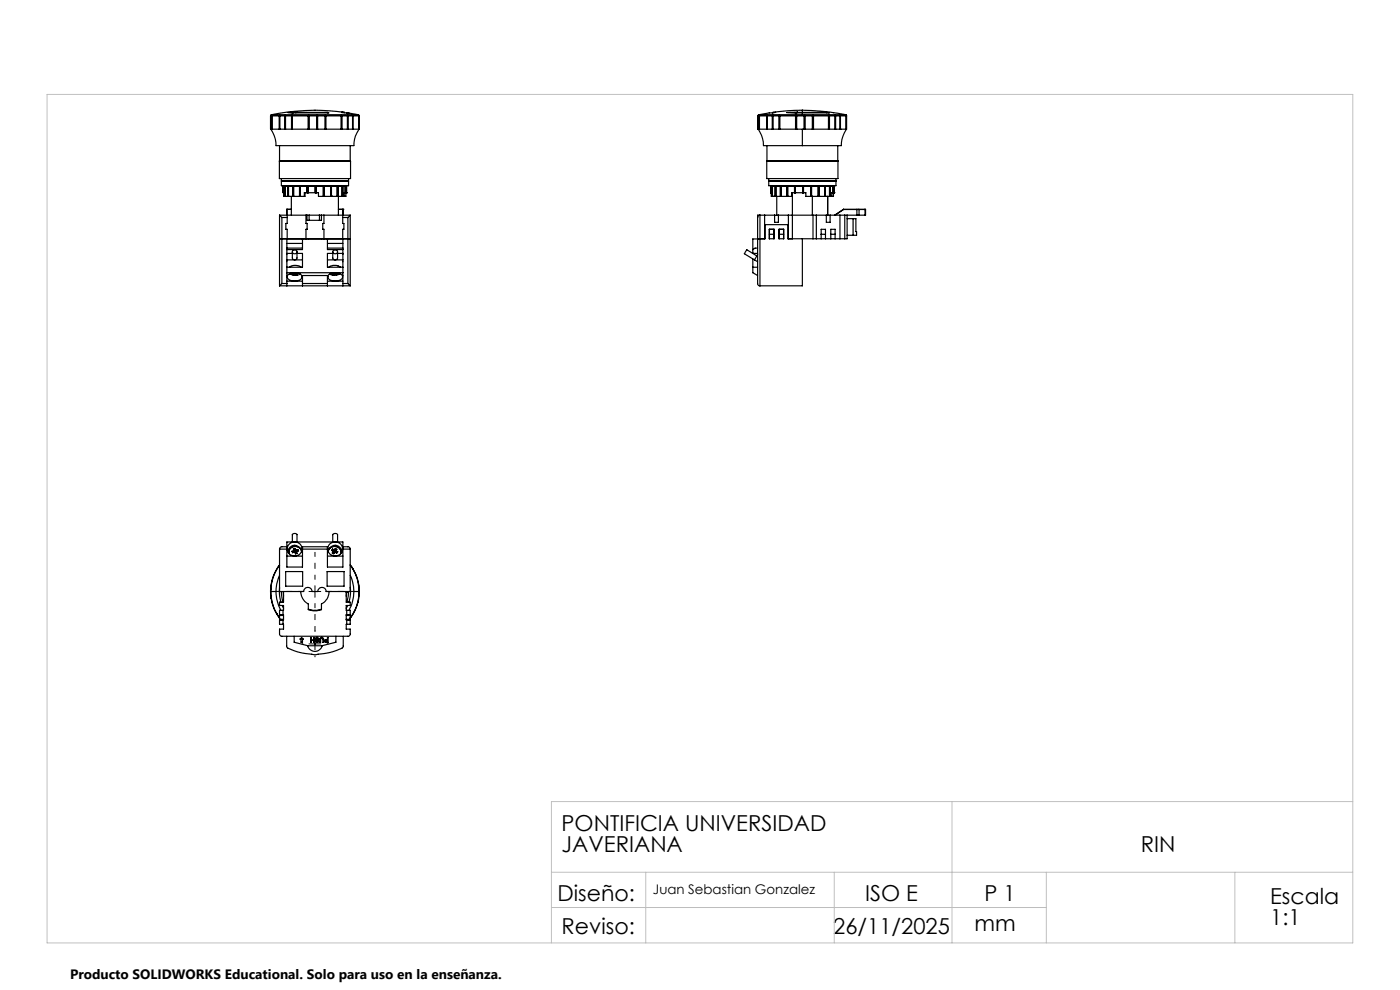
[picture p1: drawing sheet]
<svg xmlns="http://www.w3.org/2000/svg" width="297mm" height="210mm" viewBox="0 0 297 210" stroke-linecap="round" stroke-linejoin="round" font-family="sans-serif">
<g fill="none" stroke="#000" stroke-width=".25">
<path d="M57.4 24.6l.1-.2-.1 .2M57.4 27.4h.1M57.4 24.6h.1M57.4 24.6v2.8M57.4 24.6h.2M57.4 27.4h.2M57.5 27.4a7.2 7.2 0 0 1 1.1 3.5h16.5a6 6 0 0 1 1.1-3.5M57.6 24.3l-.2 .3M57.6 24.3h18.4M57.6 24.6l.1-.2v.2M57.6 27.4h.1M57.6 24.6v2.8"/>
<path d="M57.7 24.6h1.5M57.7 27.4h1.5M57.7 24.6v2.8M59.2 24.6l.1-.2 .1 .2M59.2 27.4h.1M59.2 24.6v2.8M59.3 34.2v3.7h15.1v-3.7M59.3 34.2h15.1M59.3 34.1v.1M59.3 34.1h15M59.3 30.9v3.2M59.3 27.4h.1"/>
<path d="M59.4 24.6h1M59.4 27.4h1M59.4 24.6v2.8M59.7 37.9v1.5h14.2v-1.5M59.7 38.4h14.2zM60.1 39.4h.1M60.1 39.4v1.5M60.1 39.4l.1 2.3h.2M60.2 39.5h.2M60.4 39.4l.1 2.3M60.4 39.4h.1M60.4 39.4v2.3"/>
<path d="M60.4 24.6l.1-.2 .1 .2M60.4 27.4h.2M60.4 24.6v2.8M60.5 39.5h.6M60.6 24.6h1.2M60.6 27.4h1.2M60.6 24.6v2.8M61.1 39.4l.1 .1M61.1 39.4h.1M61.1 39.4v2.3M61.2 39.5h.1M61.2 39.5v2.2"/>
<path d="M61.2 39.5h1M61.8 24.6l.1-.2 .1 .2M61.8 27.4h.2M61.8 24.6v2.8M62 24.6h3.4M62 27.4h3.4M62 24.6v2.8M62.2 39.4h.1M62.2 39.4v2.3M62.2 39.4l.1 .1M62.3 39.5h.1M62.3 39.5v2.2"/>
<path d="M62.3 39.5h1.2M62.8 23.8h.2l-1.9 .1 .9 .1 7.7-.1-.3-.1M62.8 23.8h6.6M62.8 23.8v.1M63.5 39.5v2.2M63.6 39.4h.1M63.6 39.4l-.1 .1M63.6 39.4v2.3M63.6 39.4l.1 .1M63.7 39.5h.1M63.7 39.5v2.2M63.7 39.5h1.5"/>
<path d="M65.2 39.4h.1M65.2 39.4v.1M65.2 39.4v1.5M65.2 39.4l.1 .1M65.3 39.5h.1M65.3 39.5v1.4M65.3 39.5h1.6M65.4 24.6v-.2l.2 .2M65.4 27.4h.2M65.4 24.6v2.8M65.6 24.6h1.6M65.6 27.4h1.6"/>
<path d="M65.6 24.6v2.8M66.9 39.5v1.4M66.9 39.5h.1M67 39.4h.1M67 39.4l-.1 .1M67 39.4v1.5M67 39.4v.1M67 39.5h1.6M67 39.5v1.4M67.2 24.6v-.2l.2 .2M67.2 27.4h.2M67.2 24.6v2.8"/>
<path d="M67.4 24.6h1.5M67.4 27.4h1.5M67.4 24.6v2.8M68.6 39.5v2.2M68.6 39.5h.1M68.7 39.4h.1M68.7 39.4l-.1 .1M68.7 39.4v2.3M68.7 39.4l1.5 .1M68.9 24.6l.1-.2 .1 .2M68.9 27.4h.2M68.9 24.6v2.8"/>
<path d="M69.1 24.6h3.3M69.1 27.4h3.3M69.1 24.6v2.8M69.4 23.8v.1M70.2 39.5h.1M70.2 39.5v2.2M70.3 39.4h.1M70.3 39.4l-.1 .1M70.3 39.4v2.3M70.3 39.4v.1M71.5 39.5h.1M71.5 39.5h-1.2"/>
<path d="M71.5 39.5v2.2M71.6 39.4h.1M71.6 39.4l-.1 .1M71.6 39.4l.1 2.3M71.6 39.4v2.3M71.7 39.5h.9M72.4 24.6v-.2l.2 .2M72.4 27.4h.2M72.4 24.6v2.8M72.6 24.6h1.1M72.6 27.4h1.1M72.6 24.6v2.8"/>
<path d="M72.6 39.5v2.2M72.6 23.8h.4M72.6 23.8l-.1 .1 1.5 .1-.3-.1M72.6 39.5h.1M72.6 23.8v.1M72.7 39.4l-.1 .1M72.7 39.4v2.3M72.7 39.4h.1M72.7 39.5h.5M73 23.8h.1M73 23.8v.1M73.1 23.8a44 44 0 0 0-15.5 .5"/>
<path d="M73.1 23.8v.1M73.3 39.5l.2-.1v1.5M73.3 39.4h.1M73.3 39.4l-.1 1.5M73.3 39.4v1.5M73.4 39.5v1.4M73.5 23.9h.2M73.7 24.6v-.2l.2 .2M73.7 23.9l2.3 .4M73.7 27.4h.1M73.7 23.9v.1M73.7 24.6v2.8"/>
<path d="M73.7 27.4h.2M73.9 24.6h.9M73.9 27.4h.9M73.9 24.6v2.8M74.3 34.1l.1 .1M74.3 30.9v3.2M74.8 24.6v-.2l.1 .2M74.8 27.4h.1M74.8 24.6v2.8M74.9 24.6h1.2M74.9 27.4h1.2M74.9 24.6v2.8"/>
<path d="M76 24.3l.2 .3M76.1 24.4v.2zM76.1 27.4h.1M76.1 24.6v2.8M76.1 24.6h.1M76.2 24.6l-.1 2.8M160.8 24.6v2.8M160.8 24.6h.1M160.8 24.6h.2M160.8 27.4h.2M160.8 27.4h.1M160.9 27.4l.3 .6a6.2 6.2 0 0 1 .8 2.9h8.2"/>
<path d="M161 24.3l-.2 .3M161 24.3h9.2M161 24.6l.1-.2v.2M161 27.4h.1M161 24.6v2.8M161.1 24.6h1.5M161.1 27.4h1.5M161.1 24.6v2.8M162.6 24.6l.1-.2 .1 .2M162.6 27.4h.2M162.6 24.6v2.8M162.7 34.2v3.7h15.1v-3.7"/>
<path d="M162.7 34.2h15.1M162.7 34.1v.1M162.7 34.1h15M162.7 30.9v3.2M162.8 24.6h1M162.8 27.4h1M162.8 24.6v2.8M163.1 37.9v1.5h14.2v-1.5M163.1 38.4h14.2zM163.2 23.9l-2.2 .4M163.5 39.4h.1M163.5 39.4v1.5"/>
<path d="M163.5 39.4l.1 1.5M163.6 39.5h.2M163.8 39.4l.1 2.3M163.8 39.4h.1M163.8 39.4v2.3M163.8 24.6l.1-.2 .1 .2M163.8 27.4h.2M163.8 24.6v2.8M163.9 39.5h.6M164 23.8h.5l-1.3 .1M164 23.8v.1M164 24.6h1.2"/>
<path d="M164 27.4h1.2M164 24.6v2.8M164.5 39.4h.1M164.5 39.4v2.3M164.5 39.4l.1 .1M164.6 39.5h.1M164.6 39.5v2.2M164.6 39.5h1M165.2 24.6l.1-.2 .2 .2M165.2 27.4h.3M165.2 24.6v2.8M165.5 24.6h3.3"/>
<path d="M165.5 27.4h3.3M165.5 24.6v2.8M165.6 39.4h.1M165.6 39.4v2.3M165.6 39.4l.1 .1M165.7 39.5v2.2M167 39.4h.1M167 39.4l-1.3 .1M167 39.4v2.3M167 39.4l.1 .1M167.1 39.5h.1M167.1 39.5v2.2"/>
<path d="M167.1 39.5h1.5M168.6 39.4h.1M168.6 39.4v1.5M168.6 39.4l.1 .1M168.7 39.5h.1M168.7 39.5v1.4M168.7 39.5h1.6M168.8 24.6l.1-.2 .1 .2M168.8 27.4h.2M168.8 24.6v2.8M169 24.6h1.6M169 27.4h1.6"/>
<path d="M169 24.6v2.8M169.1 23.8h1.1M169.1 23.8l-2.2 .1h3.3M169.1 23.8v.1M170.2 23.4l5.8 .4 3.4 .5M170.2 23.4l-3.4 .1-2.8 .3M170.2 27.4v3.5M170.2 23.9v.4M170.2 23.8h5.1M170.2 23.4v.4M170.2 24.3h9.2M170.4 39.4h.1"/>
<path d="M170.4 39.4l-.1 1.5M170.4 39.4v1.5M170.4 39.4l.1 .1M170.5 39.5v1.4M170.6 24.6v-.2l.2 .2M170.6 27.4h.2M170.6 24.6v2.8M170.8 24.6h1.5M170.8 27.4h1.5M170.8 24.6v2.8M172 39.5h-1.5M172 39.5v2.2"/>
<path d="M172.1 39.4h.1M172.1 39.4l-.1 .1M172.1 39.4v2.3M172.1 39.4l.1 2.3M172.3 24.6l.1-.2 .2 .2M172.3 27.4h.3M172.3 24.6v2.8M172.6 24.6h3.2M172.6 27.4h3.2M172.6 24.6v2.8M173.6 39.5h-1.4M173.6 39.5v2.2"/>
<path d="M173.7 39.4h.1M173.7 39.4l-.1 .1M173.7 39.4v2.3M173.7 39.4v.1M173.7 39.5v2.2M175 39.5h-1.3M175 39.5v2.2M175 39.4h.1M175 39.4v.1M175 39.4v2.3M175.1 39.5h.9M175.1 39.4h.1"/>
<path d="M175.3 23.8l.6 .1h-5.7M175.3 23.8v.1M175.8 24.6v-.2l.2 .2M175.8 27.4h.2M175.8 24.6v2.8M176 24.6h1.1M176 27.4h1.1M176 24.6v2.8M176 39.5v2.2M176 39.5h.1M176.1 39.5h.5M176.1 39.4h.1"/>
<path d="M176.1 39.4l-.1 .1M176.1 39.4v2.3M176.7 39.5l.3-.1-.1 1.5M176.7 39.4h.1M176.7 39.4l-.1 1.5M176.7 39.4v1.5M176.8 39.5v2.2h-.3M177.1 24.6v-.2l.2 .2M177.1 27.4h.2M177.1 24.6v2.8M177.3 24.6h.9M177.3 27.4h.9"/>
<path d="M177.3 24.6v2.8M177.7 34.1l.1 .1M177.7 30.9v3.2M178.2 24.6v-.2l.1 .2M178.2 27.4h.1M178.2 24.6v2.8M178.3 24.6h1.2M178.3 27.4h1.2M178.3 24.6v2.8M179.4 24.3l.2 .3M179.5 24.6v-.2v.2M179.5 27.4h.1"/>
<path d="M179.5 24.6v2.8M179.5 24.6h.1M179.6 27.4a7.9 7.9 0 0 0-1.2 3.5h-8.2M179.6 24.6v2.8M59.3 50.7h.5zM59.3 45.6l.5 .5M59.3 45.6v15M59.3 45.6h15M59.8 46.1v14M59.8 50.7h14M59.8 46.1h1.1M60.1 40.9h.1"/>
<path d="M60.2 40.9h.1M60.4 41.7h.1M60.5 41.7h.6M60.5 41.7h.1M60.8 44.4v1.2M60.9 44.4h.1M60.9 44.4h-.1M60.9 44.4h.9h-.9M60.9 53.8h1.1M60.9 57.8h11.8M60.9 50.7v9.4M60.9 50.7h11.8"/>
<path d="M60.9 59.6h3.3M60.9 52.6h3.3M60.9 55.1h3.3M60.9 51.6h3.3M60.9 44.4v1.2M60.9 45.6v.5M60.9 46.1v1.3h-.3v1.2h.3v2.1M61.1 41.7h.1M61.1 58.3a2.02 2.02 0 0 1 3 .3 1.28 1.28 0 0 1-1.7 1 1.15 1.15 0 0 1-1.4-1.1zM61.2 41.7h.1M61.2 41.7h1M61.4 56.7a2.21 2.21 0 0 1 2.5 0"/>
<path d="M61.5 58.1h.1zM61.6 58.1a2.17 2.17 0 0 0 2.1 0M61.8 41.7v3.9M62 53.4v1.3a.5 .5 0 0 0 .5 .4 .5 .5 0 0 0 .5-.4v-1.3M62.1 58.2h.3M62.2 41.7h.1M62.2 58l-.1 .2M62.3 41.7h.1M62.3 41.7h1.2M62.3 57.8l.1 .1M62.4 57.9l-.5 .1 .2 .2M62.4 57.8v.1"/>
<path d="M62.4 58.2h.1M62.4 57.8v.4M62.5 58.2l.2 .1M62.5 57.8v.4M62.6 57.8l.1 .5M62.7 57.8h.2v.3M62.9 58.1l.1 .1-.3 .1M62.9 57.9l.1 .2M63 58.1h-.1M63 53.8h1.2v2.9h-3.3M63.3 58l-.3 .1M63.5 41.7h.1"/>
<path d="M63.6 41.7h.1M63.7 41.7h.1M63.7 41.7h.9M64.2 50.7v2.2h-3.3M64.7 40.9v.8h-.1M64.9 45.6v1.8h.3v1.2h-.3v2.1M65.1 45.6v1.1h3.1v-1.1M65.2 40.9h.1M65.2 40.9h-.6v.8M65.3 40.9h.1M65.3 40.9h1.6M65.4 50.7h.1"/>
<path d="M65.6 45.6v1.1M66.9 40.9h.1M67 40.9h.1M67.1 40.9h.5v.8h1M67.8 45.6v1.1M68.2 50.7h.1M68.6 41.7h.1M68.7 41.7h.1M68.7 45.6v1.8h-.2v1.2h.2v2.1M68.8 41.7h1.4M69.5 50.7v2.2h3.2M69.5 59.6h3.2"/>
<path d="M69.5 52.6h3.2M69.5 55.1h3.2M69.5 51.6h3.2M69.7 58.3a2.04 2.04 0 0 1 3 .3 1.16 1.16 0 0 1-1.5 1h-.2a1.14 1.14 0 0 1-1.4-1zM69.7 56.7l.7-.3a1.99 1.99 0 0 1 1.8 .3M69.9 58.1a2.11 2.11 0 0 0 2.2 0l-.1 .1M70.2 41.7h.1M70.3 41.7h.1M70.3 41.7h1.2M70.4 57.9l.3 .1M70.6 53.4v1.3a.52 .52 0 0 0 .5 .4 .52 .52 0 0 0 .5-.4v-1.3M70.6 53.8h-1.1v2.9h3.2"/>
<path d="M70.7 58v.1M70.7 58.1l-.2 .1 .3 .1M70.7 57.9v.1M70.7 57.9v.2M70.8 57.8h.2M70.9 57.8l-.1 .5M71 58.2l-.2 .1M71 57.8v.4M71.1 57.8v.4M71.1 58.2h-.1M71.1 58.2h.3M71.3 58l.3 .1-.2 .1"/>
<path d="M71.3 57.8v.2M71.4 57.8l-.1 .2M71.4 58v.2M71.5 41.7h.1M71.6 53.8h1.1M71.6 41.7h.1M71.7 41.7h.9M71.8 44.4h.9M71.8 41.7v3.9M72.6 41.7h.1M72.7 41.7h.1M72.7 41.7h.3"/>
<path d="M72.7 45.6v.5M72.7 46.1v1.3h.3v1.2h-.3v2.1M72.7 46.1h1.1M72.7 44.4h.1M72.7 44.4v1.2M72.7 50.7v9.4M72.8 44.4v1.2M73.2 40.9h-.2v.8M73.2 40.9h.1M73.3 40.9h.1M73.4 40.9v.8h-.4M73.4 40.9h.1"/>
<path d="M73.5 40.9h.1M73.8 50.7h.5zM73.8 46.1v14M74.3 45.6l-.5 .5M74.3 45.6v15M159.7 53.8h.1M159.7 53.8h1M159.7 56.7h1M159.7 54.9v2.9l1 .6M160.1 55.1l.6 .4M160.5 54.3l-2.1-1.3-.3 .5-.2 .3 2.2 1.3M160.7 50.7h.5z"/>
<path d="M160.7 46.1l.1-.3 .4-.2v15M160.7 50.7h-1v3.1M160.7 52.6h-.5l-.5 .3M160.7 54l-.6 1.1M161.2 50.7h1.1v-3h4.8v3h12.1M162.2 45.6v5.1M163.2 48.6h1v2.1h-1zM163.2 49.7h1M163.2 48.6v2.1M163.5 40.9h.1M163.6 40.9v.8h.2M163.6 40.9h.1"/>
<path d="M163.8 41.7h.1M163.9 41.7h.6M163.9 41.7h.1M164.3 45.6v1.6h.8v-1.6M164.5 41.7h.1M164.6 41.7h.1M164.6 41.7h1M164.8 41.7v3.9M165.3 48.6h1v2.1h-1zM165.3 49.7h.9M165.6 41.7h.1M165.7 41.7h.1"/>
<path d="M165.7 41.7h1.2M166.2 48.6v2.1M166.9 41.7h.1M167 41.7h.1M167.1 41.7h.1M167.1 41.7h.9M167.3 45.6v5.1M168 41.7h.1M168.1 40.9v9.8M168.6 40.9h.1M168.6 40.9h-.6v.8M168.7 40.9h.1"/>
<path d="M168.7 40.9h1.6M170.2 50.7v9.9h-9M170.3 40.9h.1M170.4 40.9h.1M170.5 40.9h.5v.8h1M172 41.7h.1M172 41.7h.2M172.1 41.7h.1M172.2 41.7h.1M172.2 41.7h1.4M172.3 41.7v3.9M172.5 45.6v5.1"/>
<path d="M173.2 45.6v5.1M173.6 41.7h.1M173.7 41.7h.1M173.7 41.7h1.2M174.2 50.7v-2.1h.9v2.1M174.2 49.7h.9M174.9 41.7h.1M175 41.7h.1M175.1 41.7h.1M175.1 41.7h.9M175.3 45.6v1.6h.8v-1.6M175.6 41.7v3.9"/>
<path d="M176 41.7h.1M176.1 41.7h.1M176.1 41.7h.4M176.2 50.7v-2.1h1v2.1M176.2 49.7h1M176.6 40.9h-.1v.8M176.6 40.9h.1M176.7 40.9h.1M176.8 40.9h.1M176.9 40.9h.1M178.2 45.6v5.1M178.9 44.4h.1"/>
<path d="M178.9 44.4l-1.8 1.2M179 44.4l-1.8 1.2M179 44.4h.1M179 44.4h2.8M179.2 45.6h-18.5v14.7l.5 .3M179.2 45.6h.5M179.2 45.6v5.1M179.7 45.6v5.1h-.5M179.7 45.6h2.1M179.7 46.4h1.9v2.7h.1v.8h-2M181 46.4v3.5M181.8 44.4h.4"/>
<path d="M181.8 44.4h.1M181.8 45.6h.4M181.8 44.4v1.2M182.2 44.4h.1M182.2 44.4h1.2M182.2 44.4h1.3M182.2 45.6h1.3M182.2 44.4v1.2M183.4 44.4h.2M183.4 44.4h.1M183.5 44.4h.1M183.5 44.4v1.2"/>
<path d="M183.6 44.4l-.1 1.2M59.3 60.6h15M59.8 60.1l-.5 .5M59.8 60.1h1.1M60.9 60.1v.5M64.2 60.1v.5M64.2 60.1v-1.7h5.3v1.7M64.2 60.1h5.3M69.5 60.1v.5M72.7 60.1v.5M72.7 60.1h1.1M73.8 60.1l.5 .5"/>
<path d="M59.3 116.5v9h5.1a.88 .88 0 0 1 .9-.9 .88 .88 0 0 1 .9 .9h1.2a.88 .88 0 0 1 .9-.9 .88 .88 0 0 1 .9 .9h5.1v-9M59.3 119.9a9.6 9.6 0 0 0-1.6 3.4M59.3 119.9h-.1a7.2 7.2 0 0 0-1.5 3.4M59.3 116.5h1.6M60.9 116h-1.2l-.4 .5M60.9 116v.5M60.9 116v-1h11.8v1M60.9 116.5v3.8h3.3v-3.8M60.9 118h3.3M61.2 117.1l.1 .3M61.2 117.1v.3M61.9 116.9a.26 .26 0 0 0 .2 .4 .26 .26 0 0 0 .3-.2h.1a.24 .24 0 0 0 .2 .4 .24 .24 0 0 0 .3-.2l-.1-.3"/>
<path d="M61.9 116.9l.3 .3M62 115v-1.7l.4-.1 .6 .1v1.7M62.3 116.8l-.4 .1M62.4 116.7l-.1 .1M62.4 116.7v.4l-.1-.3M62.5 117.1h.1zM62.6 116.3l.1 .3M62.6 116.3l-.4 .1 .2 .3M62.6 116.3l.1 .7M62.6 117.1h.1M62.7 116.6l.1 .1M62.7 116.6v.5"/>
<path d="M62.7 117v.1M62.7 117l-.1 .1M62.8 117.1h.1M62.8 116.7v.4M62.9 117.1h.1M62.9 117v.4M63.2 116.6a.23 .23 0 0 1 0 .3 .23 .23 0 0 1-.3 .1M63.2 116.6l-.4 .1M63.2 116.6l-.4 .5M63.7 116.3a1.46 1.46 0 0 0-1.6-.6 1.46 1.46 0 0 0-1.1 1.3M64 117a1.32 1.32 0 0 0-1.5-1.1 1.32 1.32 0 0 0-1.2 1.5l.1 .1M64 116.9a1.42 1.42 0 0 0-1.5-1 1.42 1.42 0 0 0-1.3 1.2"/>
<path d="M64.2 116.5v-.5h5.3v.5M64.2 116.5h5.3M69.5 116.5v3.8h3.2v-3.8M69.5 118h3.2M69.6 116.9a1.43 1.43 0 0 1 1.5-1 1.43 1.43 0 0 1 1.3 1.2M69.6 117a1.31 1.31 0 0 1 1.6-1.1 1.31 1.31 0 0 1 1 1.6M69.9 116.3a1.44 1.44 0 0 1 1.6-.6 1.44 1.44 0 0 1 1.1 1.3M70.5 116.5l.3 .1M70.5 116.5a.21 .21 0 0 0-.2 .3 .21 .21 0 0 0 .4 .1M70.5 116.5l.3 .5M70.6 115v-1.6l.4-.2h.5l.1 .2v1.6M70.7 116.9v.1"/>
<path d="M70.7 117a.22 .22 0 0 0-.1 .3 .22 .22 0 0 0 .2 .1 .22 .22 0 0 0 .2-.3h.1M70.7 117v.4M70.7 116.9h.1M70.7 117.3h.1M70.7 117.4h.1M70.8 117.1l-.1 .2M70.8 116.6l.1 .5M70.8 117v.1M70.8 117l.1 .1M70.9 117.1h.1M70.9 117.1h-.1M70.9 117v.1"/>
<path d="M70.9 117l.1 .1M71 116.6h-.2M71 116.6l-.1 .5M71 117.1h.1M71 117.1h.2M71.1 117.1h.1M71.2 116.3l.3 .2-.2 .3M71.2 116.3l-.2 .3M71.2 116.3l-.3 .7M71.2 117.1l.1 .1M71.3 116.8v.1M71.3 116.8v.4"/>
<path d="M71.3 116.9l.3 .1M71.3 116.9v.3M71.6 117a.27 .27 0 0 1-.2 .3 .27 .27 0 0 1-.3-.2M71.6 117l-.3 .3M72.4 117.1v.3M72.7 116h1.3l.3 .5M72.7 116v.5M72.7 116.5h1.6M74.3 119.9l.5 .7M74.3 119.8l.5 .8M57.5 125.5v1.3M57.5 125.5h1.1"/>
<path d="M57.5 125v.5M57.5 125v1.8M57.5 126.8a9.4 9.4 0 0 0 1.3 3.5M57.5 126.8a7.6 7.6 0 0 0 1.3 3.5M57.7 123.3l-.2 1.7M58.6 125.5a8.8 8.8 0 0 0 1 4M58.8 130.3l.5 .7M58.8 130.3l.5 .9M59.3 124.6a7.7 7.7 0 0 0 .3 3.1M59.3 122.1l-.6 1.8-.1 1.6M59.5 131.4l.1 .1M59.5 131.4l.2 .1"/>
<path d="M59.7 125.5l.3 2.2M59.9 128.4l.2 .6M60 129.5v.9M60 131.5v.9M60.1 125.5v1M60.1 125.5v2.2h-.8v.7h.8v1.1h-.8v.9h.8v1.1h-.8v.9h.8v1h-.8v1.2l.2 .3 14.4 .1 .4-.4v-1.2h-.9v-1h.9v-.9h-.9v-1.1h.9v-.9h-.9v-1.1h.9v-.7h-.9v-2.2M60.1 130.6h-.8v.8h.8M60.6 121.2h3.6v3.1h-3.6zM60.8 135l.1 2.3a12.3 12.3 0 0 0 7.9 1.3 8.4 8.4 0 0 0 4-1.3v-2.3M62.4 135v1.2l2.9 .8M63.6 135.6l.4-.4 .3 .4h-.1v.6h-.3v-.6zM63.8 125.5a2.95 2.95 0 0 0 1.6 2.6v1.2a4.1 4.1 0 0 0 2.8 0v-1.2a2.9 2.9 0 0 0 1.6-2.6"/>
<path d="M65.3 137a1.6 1.6 0 0 0 1.5 1.2 1.6 1.6 0 0 0 1.6-1.2M65.4 129.2a4.1 4.1 0 0 0 2.8 0M65.9 135.2h.1v.5h.5v-.5h.2v1.1h-.2v-.5h-.5v.5h-.1zM67 135.3l.4-.1 .3 .3-.2 .1a.25 .25 0 0 0-.2-.2 .25 .25 0 0 0-.3 .2l.3 .1a.3 .3 0 0 1 .3 .5 .3 .3 0 0 1-.5 .1l-.2-.3 .4 .2 .2-.3a.41 .41 0 0 1-.5-.1 .41 .41 0 0 1-.1-.4zM68 135.3h.5l.2 1h-.2v-.7l-.2-.2-.2 .1-.1 .8h-.1zM68.9 135.8l.6-.1v-.5h.1v1.1l-.6-.1zM69 135.9l.5-.1v.4l-.5-.1zM69.4 121.2h3.6v3.1h-3.6zM71.3 135v1.2l-3 .8h-3M73.4 130.6h.9v.8h-.9M73.4 125.5l.1 .1M73.5 125.6h.1"/>
<path d="M73.5 125.6v.1M73.5 125.5l-.1 1M73.5 125.7h-.1M73.6 129.5v.9M73.6 131.5v.9M73.7 128.4l-.3 .6M73.9 125.5l-.3 2.2M74.1 131.4l-.2 .1M74.2 131.4l-.2 .1M74.3 124.6a7 7 0 0 1-.3 3.1M74.3 122.1l.5 1.3 .3 2.1M74.8 120.6a9.8 9.8 0 0 1 1.3 3.6"/>
<path d="M74.8 120.6l.1 .1a8.2 8.2 0 0 1 1.2 3.4v.1M75.1 125.5h1.1M75.1 125.5a8.8 8.8 0 0 1-1.1 4M75.9 127.7v.1a7 7 0 0 1-1.6 3.2 9.6 9.6 0 0 0 1.6-3.3zM76.1 124.2l.1 1.3M76.1 124.2l.1 .6-.1 1.1M76.1 125.9l-.2 1.8M76.1 125.9v.1a.64 .64 0 0 1 0 .8l-.2 .9M76.2 125.5l-.1 .4"/>
<circle cx="62.5" cy="53.4" r=".46"/>
<circle cx="71.1" cy="53.4" r=".47"/>
<circle cx="62.5" cy="116.4" r="1.53"/>
<circle cx="71.1" cy="116.4" r="1.53"/>
</g>
<path d="M64.3 125.5h-5.9M66.8 123v-5.9M66.8 128v5.8M69.3 125.5h5.9" fill="none" stroke="#000" stroke-width=".21" stroke-dasharray="15.2 1.3 1.3 1.3" stroke-dashoffset="14.2" stroke-linecap="butt"/>
<path d="M64.3 136.6h-.3M66.8 134.1v-.4M66.8 139.1v.3M69.3 136.6h.4" fill="none" stroke="#000" stroke-width=".21" stroke-dasharray="15.2 1.3 1.3 1.3" stroke-linecap="butt"/>
<path d="M65.5 125.5h2.6M65.5 136.6h2.6M66.8 124.2v2.5M66.8 135.3v2.5" fill="none" stroke="#000" stroke-width=".21"/>
<path d="M10 20h277v180h-277zM202 170v30M287 170h-170v30M117 185h170M117 192.5h105M137 185v15M177 185v15M222 185v15M262 185v15" fill="none" stroke="#c0c0c0" stroke-width=".21"/>
<g font-size="4.7">
<text x="119.1" y="176.3">PONTIFICIA UNIVERSIDAD</text>
<text x="119.1" y="180.8">JAVERIANA</text>
<text x="242" y="180.8">RIN</text>
<text x="118.3" y="191.1">Diseño:</text>
<text x="183.5" y="191.1">ISO E</text>
<text x="208.9" y="191.1">P 1</text>
<text x="269.5" y="191.8">Escala</text>
<text x="206.8" y="197.4">mm</text>
<text x="269.5" y="196.3">1:1</text>
<text x="119.1" y="198.2">Reviso:</text>
<text x="176.8" y="198.2">26/11/2025</text>
</g>
<text font-size="2.9" x="14.9" y="207.6">Producto SOLIDWORKS Educational. Solo para uso en la enseñanza.</text>
<text font-size="2.8" x="138.5" y="189.7">Juan Sebastian Gonzalez</text>
</svg>
